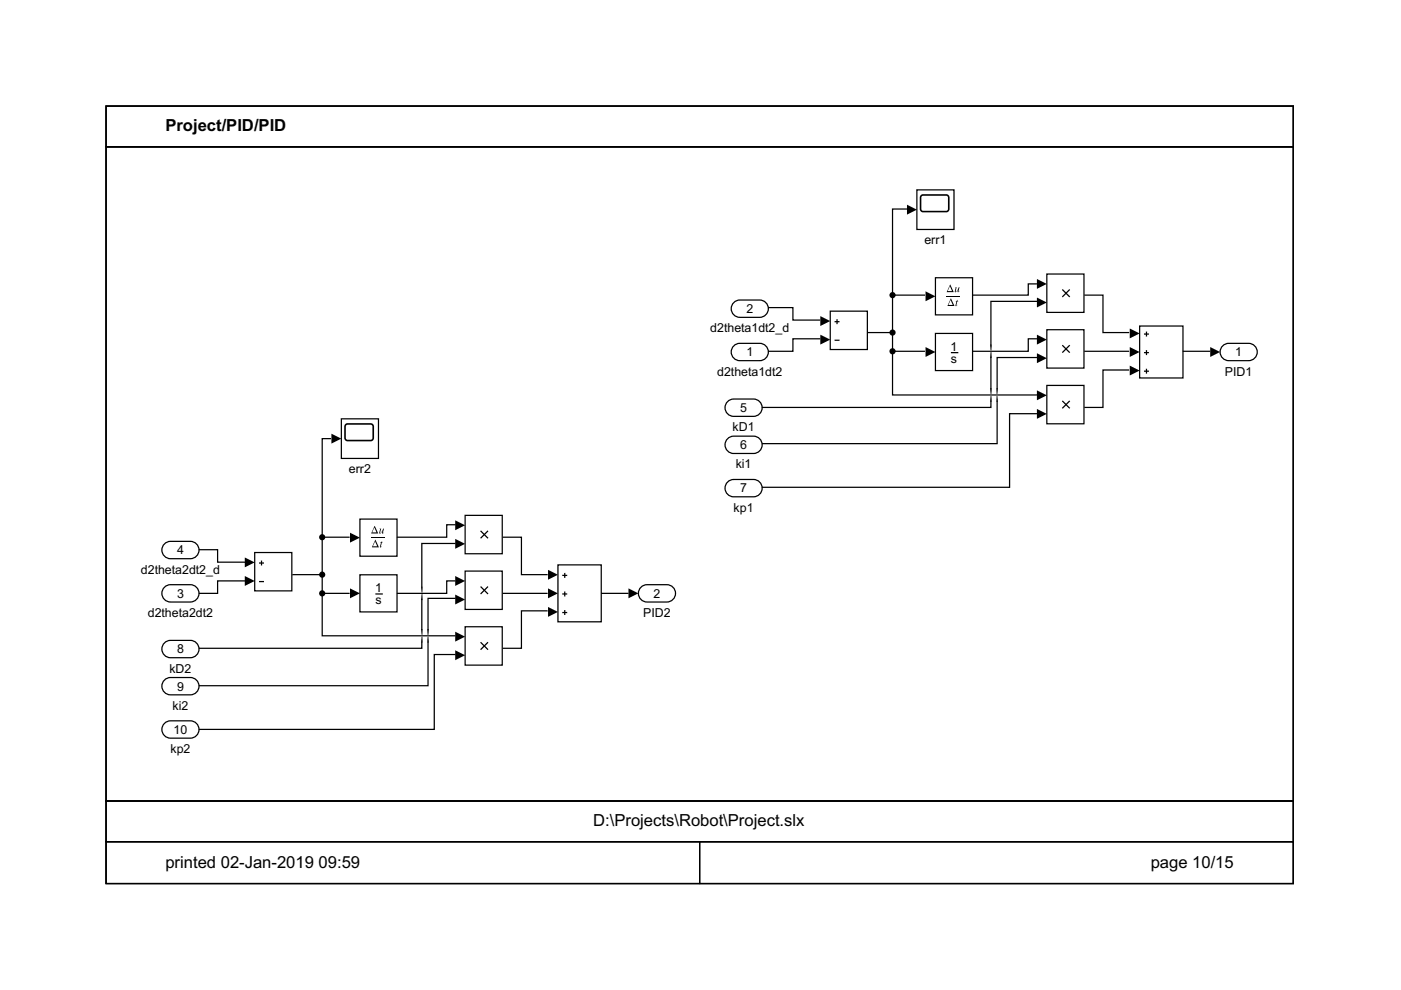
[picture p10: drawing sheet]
<svg xmlns="http://www.w3.org/2000/svg" width="297mm" height="210mm" viewBox="0 0 297 210" stroke-linecap="round" stroke-linejoin="round" font-family="sans-serif">
<path d="M135.9 124.5l.8-.5h.5h4.2a1.84 1.84 0 0 1 1.8 1.8 1.84 1.84 0 0 1-1.8 1.8h-4.2a1.84 1.84 0 0 1-1.7-1.1 1.84 1.84 0 0 1 .4-2z" fill="none" stroke="#000" stroke-width=".26"/>
<path d="M259.2 73.3l.8-.4 .5-.1h4.2a1.84 1.84 0 0 1 1.9 1.8 1.84 1.84 0 0 1-1.9 1.9h-4.2a1.84 1.84 0 0 1-1.7-1.2 1.84 1.84 0 0 1 .4-2z" fill="#fff"/>
<path d="M259.2 73.3l.8-.4 .5-.1h4.2a1.84 1.84 0 0 1 1.9 1.8 1.84 1.84 0 0 1-1.9 1.9h-4.2a1.84 1.84 0 0 1-1.7-1.2 1.84 1.84 0 0 1 .4-2z" fill="none" stroke="#000" stroke-width=".26"/>
<path d="M72.4 88.8h7.8v8.4h-7.8z" fill="#fff"/>
<path d="M73.4 90h5.5l.2 .4v2.7l-.5 .3-5.2-.1-.2-.5v-2.4z" fill="none" stroke="#000" stroke-width=".34"/>
<path d="M72.4 88.8h7.8v8.4h-7.8z" fill="none" stroke="#000" stroke-width=".26"/>
<path d="M194.4 40.3h7.9v8.4h-7.9z" fill="#fff"/>
<path d="M195.4 41.4h5.5l.3 .5-.1 2.7-.5 .3-5.2-.1-.2-.5v-2.4z" fill="none" stroke="#000" stroke-width=".34"/>
<path d="M194.4 40.3h7.9v8.4h-7.9z" fill="none" stroke="#000" stroke-width=".26"/>
<path d="M54 117.1h7.9v8.2h-7.9z" fill="#fff"/>
<path d="M54 117.1h7.9v8.2h-7.9zM54.9 119.4h1.1M55.4 118.8v1.1M54.9 123.3h1.1" fill="none" stroke="#000" stroke-width=".26"/>
<path d="M176 66h7.9v8.1h-7.9z" fill="#fff"/>
<path d="M176 66h7.9v8.1h-7.9zM176.9 68.2h1.1M176.9 72.1h1.1M177.5 67.7v1" fill="none" stroke="#000" stroke-width=".26"/>
<path d="M221.9 81.7h7.9v8.2h-7.9z" fill="#fff"/>
<path d="M221.9 81.7h7.9v8.2h-7.9zM225.2 85l1.6 1.6M226.8 85l-1.6 1.6" fill="none" stroke="#000" stroke-width=".26"/>
<path d="M221.9 69.9h7.9v8.1h-7.9z" fill="#fff"/>
<path d="M221.9 69.9h7.9v8.1h-7.9zM225.2 73.2l1.6 1.6M226.8 73.2l-1.6 1.6" fill="none" stroke="#000" stroke-width=".26"/>
<path d="M221.9 58.1h7.9v8.1h-7.9z" fill="#fff"/>
<path d="M221.9 58.1h7.9v8.1h-7.9zM225.2 61.4l1.6 1.6M226.8 61.4l-1.6 1.6" fill="none" stroke="#000" stroke-width=".26"/>
<path d="M98.6 132.9h7.9v8.1h-7.9z" fill="#fff"/>
<path d="M98.6 132.9h7.9v8.1h-7.9zM101.9 136.2l1.6 1.5M103.5 136.2l-1.6 1.5" fill="none" stroke="#000" stroke-width=".26"/>
<path d="M98.6 121.1h7.9v8.1h-7.9z" fill="#fff"/>
<path d="M98.6 121.1h7.9v8.1h-7.9zM101.9 124.4l1.6 1.5M103.5 124.4l-1.6 1.5" fill="none" stroke="#000" stroke-width=".26"/>
<path d="M98.6 109.3h7.9v8.1h-7.9z" fill="#fff"/>
<path d="M98.6 109.3h7.9v8.1h-7.9zM101.9 112.6l1.6 1.5M103.5 112.6l-1.6 1.5" fill="none" stroke="#000" stroke-width=".26"/>
<path d="M76.3 121.9h7.9v7.8h-7.9z" fill="#fff"/>
<path d="M76.3 121.9h7.9v7.8h-7.9zM79.6 125.9h1.6" fill="none" stroke="#000" stroke-width=".26"/>
<path d="M198.3 70.7h7.9v7.9h-7.9z" fill="#fff"/>
<path d="M198.3 70.7h7.9v7.9h-7.9zM201.6 74.8h1.6" fill="none" stroke="#000" stroke-width=".26"/>
<path d="M76.3 110.1h7.9v7.8h-7.9z" fill="#fff"/>
<path d="M78.6 113.9h2.9" fill="none" stroke="#000" stroke-width=".21"/>
<g fill="#000">
<path d="M80.6 115.1l.4-.4v.3h.2l-.3 .1-.2 .9 .3-.2-.3 .3-.2-.1 .3-.9zM80.4 112.1h.4l-.2 .8a.83 .83 0 0 0 .6-.8h.2l-.2 .9 .2-.2-.3 .3-.1-.1 .1-.5-.4 .6h-.3l.2-.9z"/>
<path d="M79.4 111.5l-.7 1.6h1.5zM79.4 111.8l.4 1.1h-.9z"/>
<path d="M79.6 114.4l-.8 1.6h1.5zM79.5 114.8l.5 1h-.9z"/>
</g>
<path d="M76.3 110.1h7.9v7.8h-7.9z" fill="none" stroke="#000" stroke-width=".26"/>
<path d="M198.3 58.9h7.9v7.9h-7.9z" fill="#fff"/>
<path d="M200.6 62.8h2.9" fill="none" stroke="#000" stroke-width=".21"/>
<g fill="#000">
<path d="M202.6 63.9l.4-.3v.3h.2h-.2l-.2 .9 .2-.2-.3 .3-.1-.1 .2-.9zM202.5 61l.3-.1-.2 .9a.83 .83 0 0 0 .7-.9h.1l-.2 .9 .3-.1-.4 .3-.1-.2 .1-.4-.4 .5h-.2l.1-.9z"/>
<path d="M201.4 60.3l-.7 1.6h1.5zM201.4 60.7l.5 1h-1z"/>
<path d="M201.6 63.3l-.7 1.6h1.5zM201.5 63.6l.5 1.1h-.9z"/>
</g>
<path d="M198.3 58.9h7.9v7.9h-7.9z" fill="none" stroke="#000" stroke-width=".26"/>
<path d="M118.3 119.8h9.2v12h-9.2z" fill="#fff"/>
<path d="M118.3 119.8h9.2v12h-9.2zM119.2 122h1.1M119.2 125.9h1.1M119.2 129.9h1.1M119.7 121.5v1M119.7 125.4v1.1M119.7 129.3v1.1" fill="none" stroke="#000" stroke-width=".26"/>
<path d="M241.6 69.1h9.2v11h-9.2z" fill="#fff"/>
<path d="M241.6 69.1h9.2v11h-9.2zM242.5 70.8h1.1M242.5 74.8h1.1M242.5 78.7h1.1M243.1 70.3v1.1M243.1 74.2v1.1M243.1 78.2v1" fill="none" stroke="#000" stroke-width=".26"/>
<path d="M34.9 153.4l.8-.5 .5-.1h4.2a1.84 1.84 0 0 1 1.8 1.9 1.84 1.84 0 0 1-1.8 1.8h-4.2a1.84 1.84 0 0 1-1.7-1.1 1.84 1.84 0 0 1 .4-2z" fill="#fff"/>
<path d="M34.9 153.4l.8-.5 .5-.1h4.2a1.84 1.84 0 0 1 1.8 1.9 1.84 1.84 0 0 1-1.8 1.8h-4.2a1.84 1.84 0 0 1-1.7-1.1 1.84 1.84 0 0 1 .4-2z" fill="none" stroke="#000" stroke-width=".26"/>
<path d="M34.9 144.2l.8-.5 .5-.1h4.2a1.84 1.84 0 0 1 1.8 1.9 1.84 1.84 0 0 1-1.8 1.8h-4.2a1.84 1.84 0 0 1-1.7-1.1 1.84 1.84 0 0 1 .4-2z" fill="#fff"/>
<path d="M34.9 144.2l.8-.5 .5-.1h4.2a1.84 1.84 0 0 1 1.8 1.9 1.84 1.84 0 0 1-1.8 1.8h-4.2a1.84 1.84 0 0 1-1.7-1.1 1.84 1.84 0 0 1 .4-2z" fill="none" stroke="#000" stroke-width=".26"/>
<path d="M34.9 136.3l.8-.5h.5h4.2a1.84 1.84 0 0 1 1.8 1.8 1.84 1.84 0 0 1-1.8 1.8h-4.2a1.84 1.84 0 0 1-1.7-1.1 1.84 1.84 0 0 1 .4-2z" fill="#fff"/>
<path d="M34.9 136.3l.8-.5h.5h4.2a1.84 1.84 0 0 1 1.8 1.8 1.84 1.84 0 0 1-1.8 1.8h-4.2a1.84 1.84 0 0 1-1.7-1.1 1.84 1.84 0 0 1 .4-2z" fill="none" stroke="#000" stroke-width=".26"/>
<path d="M154.3 102.2l.8-.5h.5h4.2a1.84 1.84 0 0 1 1.8 1.8 1.84 1.84 0 0 1-1.8 1.8h-4.2a1.84 1.84 0 0 1-1.7-1.1 1.84 1.84 0 0 1 .4-2z" fill="#fff"/>
<path d="M154.3 102.2l.8-.5h.5h4.2a1.84 1.84 0 0 1 1.8 1.8 1.84 1.84 0 0 1-1.8 1.8h-4.2a1.84 1.84 0 0 1-1.7-1.1 1.84 1.84 0 0 1 .4-2z" fill="none" stroke="#000" stroke-width=".26"/>
<path d="M154.3 93l.8-.5h.5h4.2a1.84 1.84 0 0 1 1.8 1.8 1.84 1.84 0 0 1-1.8 1.9h-4.2a1.84 1.84 0 0 1-1.7-1.2 1.84 1.84 0 0 1 .4-2z" fill="#fff"/>
<path d="M154.3 93l.8-.5h.5h4.2a1.84 1.84 0 0 1 1.8 1.8 1.84 1.84 0 0 1-1.8 1.9h-4.2a1.84 1.84 0 0 1-1.7-1.2 1.84 1.84 0 0 1 .4-2z" fill="none" stroke="#000" stroke-width=".26"/>
<path d="M154.3 85.1l.8-.4 .5-.1h4.2a1.84 1.84 0 0 1 1.8 1.8 1.84 1.84 0 0 1-1.8 1.9h-4.2a1.84 1.84 0 0 1-1.7-1.2 1.84 1.84 0 0 1 .4-2z" fill="#fff"/>
<path d="M154.3 85.1l.8-.4 .5-.1h4.2a1.84 1.84 0 0 1 1.8 1.8 1.84 1.84 0 0 1-1.8 1.9h-4.2a1.84 1.84 0 0 1-1.7-1.2 1.84 1.84 0 0 1 .4-2z" fill="none" stroke="#000" stroke-width=".26"/>
<path d="M34.9 115.3l.8-.5h.5h4.2a1.84 1.84 0 0 1 1.8 1.8 1.84 1.84 0 0 1-1.8 1.9h-4.2a1.84 1.84 0 0 1-1.7-1.2 1.84 1.84 0 0 1 .4-2z" fill="#fff"/>
<path d="M34.9 115.3l.8-.5h.5h4.2a1.84 1.84 0 0 1 1.8 1.8 1.84 1.84 0 0 1-1.8 1.9h-4.2a1.84 1.84 0 0 1-1.7-1.2 1.84 1.84 0 0 1 .4-2z" fill="none" stroke="#000" stroke-width=".26"/>
<path d="M34.9 124.5l.8-.5h.5h4.2a1.84 1.84 0 0 1 1.8 1.8 1.84 1.84 0 0 1-1.8 1.8h-4.2a1.84 1.84 0 0 1-1.7-1.1 1.84 1.84 0 0 1 .4-2z" fill="#fff"/>
<path d="M34.9 124.5l.8-.5h.5h4.2a1.84 1.84 0 0 1 1.8 1.8 1.84 1.84 0 0 1-1.8 1.8h-4.2a1.84 1.84 0 0 1-1.7-1.1 1.84 1.84 0 0 1 .4-2z" fill="none" stroke="#000" stroke-width=".26"/>
<path d="M155.6 64.1l.8-.4 .5-.1h4.2a1.84 1.84 0 0 1 1.8 1.8 1.84 1.84 0 0 1-1.8 1.9h-4.2a1.84 1.84 0 0 1-1.7-1.1 1.84 1.84 0 0 1 .4-2.1z" fill="#fff"/>
<path d="M155.6 64.1l.8-.4 .5-.1h4.2a1.84 1.84 0 0 1 1.8 1.8 1.84 1.84 0 0 1-1.8 1.9h-4.2a1.84 1.84 0 0 1-1.7-1.1 1.84 1.84 0 0 1 .4-2.1z" fill="none" stroke="#000" stroke-width=".26"/>
<path d="M155.6 73.3l.8-.4 .5-.1h4.2a1.84 1.84 0 0 1 1.8 1.8 1.84 1.84 0 0 1-1.8 1.9h-4.2a1.84 1.84 0 0 1-1.7-1.2 1.84 1.84 0 0 1 .4-2z" fill="#fff"/>
<g fill="none" stroke="#000" stroke-width=".26">
<path d="M22.5 31.1h251.7v138.7h-251.7zM22.5 22.5h251.7v8.6h-251.7zM22.5 22.5h251.7v164.8h-251.7zM192.4 44.3h-3.2v18.3M155.6 73.3l.8-.4 .5-.1h4.2a1.84 1.84 0 0 1 1.8 1.8 1.84 1.84 0 0 1-1.8 1.9h-4.2a1.84 1.84 0 0 1-1.7-1.2 1.84 1.84 0 0 1 .4-2zM162.8 65.2h5.3v2.7h5.8M173.9 71.8h-5.8v2.7h-5.3M184 70.5h5.2M189.2 74.5v9.2h30.7M189.2 62.6v11.9M189.2 74.5h6.9M189.2 62.6h6.9"/>
<path d="M210.1 73v.3M210.1 74.6v9M219.9 71.8h-1.9v2.7h-11.9M219.9 63.9h-9.8v10.4M219.9 75.8h-8.5v7.8M219.9 60.2h-1.9v2.4h-11.9M229.9 62.6h4v7.9h5.5M229.9 74.5h9.5M239.4 78.4h-5.5v8h-4M250.8 74.5h5.8M70.2 93h-1.9v20.9M210.1 83.9v2.5h-48.6"/>
<path d="M210.1 84.9v.3M211.4 83.9v10.2h-49.9M211.4 82.3v.3M211.4 84.9v.3M219.9 87.7h-5.8v15.6h-52.6M42.2 116.5h3.9v2.7h5.9M68.3 113.9v11.9M68.3 113.9h5.8M96.6 115.2h-7.2v10.5M96.6 111.3h-1.9v2.6h-10.5M106.6 113.9h4v7.9h5.5M52 123.2h-5.9v2.6h-3.9"/>
<path d="M62 121.8h6.3M68.3 125.8v9h28.3M68.3 125.8h5.8M89.4 134.9v2.6h-47.2M89.4 124.4v.2M89.4 125.9v8.8M89.4 136v.2M90.8 134.9v10.5h-48.6M90.8 133.4v.2M90.8 136v.2M96.6 123.2h-1.9v2.6h-10.5M96.6 126.9h-5.8v7.8"/>
<path d="M96.6 138.8h-4.5v15.8h-49.9M106.6 125.8h9.5M116.1 129.5h-5.5v8h-4M127.5 125.8h5.8M22.5 169.8h251.7v8.7h-251.7zM22.5 178.5h125.8v8.8h-125.8zM22.5 178.5h251.7v8.8h-251.7zM148.3 178.5h125.9v8.8h-125.9z"/>
</g>
<g fill="#000">
<path d="M192.3 43.4l2.1 1.1-2.1 1zM173.9 67l2.1 1.1-2.1 1zM173.9 71l2.1 1-2.1 1.1zM196.2 73.6l2.1 1-2.1 1.1zM196.2 61.8l2.1 1-2.1 1.1zM219.8 71l2.1 1-2.1 1.1zM219.8 63.1l2.1 1-2.1 1.1zM219.8 74.9l2.1 1-2.1 1.1zM219.8 59.1l2.1 1.1-2.1 1zM239.5 73.6l2.1 1-2.1 1.1zM239.5 77.5l2.1 1.1-2.1 1zM239.5 69.6l2.1 1.1-2.1 1z"/>
<path d="M256.6 73.6l2.1 1-2.1 1.1zM70.3 92l2.1 1-2.1 1.1zM219.8 82.8l2.1 1-2.1 1.1zM219.8 86.7l2.1 1.1-2.1 1zM51.9 118.2l2.1 1-2.1 1.1zM74.2 112.9l2.1 1.1-2.1 1zM96.5 114.3l2.1 1-2.1 1.1zM96.5 110.3l2.1 1.1-2.1 1zM51.9 122.1l2.1 1.1-2.1 1zM74.2 124.8l2.1 1-2.1 1.1zM96.5 133.9l2.1 1.1-2.1 1zM96.5 122.1l2.1 1.1-2.1 1z"/>
<path d="M96.5 126.1l2.1 1-2.1 1.1zM96.5 137.9l2.1 1-2.1 1.1zM116.2 124.8l2.1 1-2.1 1.1zM116.2 128.7l2.1 1-2.1 1.1zM116.2 120.8l2.1 1.1-2.1 1zM133.3 124.8l2.1 1-2.1 1.1z"/>
</g>
<g fill="#000">
<circle cx="189.2" cy="70.5" r=".66"/>
<circle cx="189.2" cy="62.6" r=".66"/>
<circle cx="189.2" cy="74.5" r=".66"/>
<circle cx="68.3" cy="113.9" r=".66"/>
<circle cx="68.3" cy="121.8" r=".66"/>
<circle cx="68.3" cy="125.8" r=".66"/>
</g>
<path d="M210.1 73.3v.3M210.1 75.4v.3M210.1 82.6v.2M210.1 84.7v.2M211.4 82.6v.2M211.4 84.7v.2M89.4 124.6v.3M89.4 126.7v.3M89.4 133.6v.3M89.4 135.7v.3M90.8 133.6v.3M90.8 135.7v.3" fill="none" stroke="#2e2e2e" stroke-width=".26"/>
<path d="M210.1 73.6v.2M210.1 75.1v.3M210.1 82.8v.3M210.1 84.4v.3M211.4 82.8v.3M211.4 84.4v.3M89.4 124.9v.3M89.4 126.5v.2M89.4 133.9v.2M89.4 135.5v.2M90.8 133.9v.2M90.8 135.5v.2" fill="none" stroke="#5d5d5d" stroke-width=".26"/>
<path d="M210.1 73.8v.3M210.1 74.9v.2M210.1 83.1v.2M210.1 84.1v.3M211.4 83.1v.2M211.4 84.1v.3M89.4 125.2v.2M89.4 126.2v.3M89.4 134.1v.3M89.4 135.2v.3M90.8 134.1v.3M90.8 135.2v.3" fill="none" stroke="#8b8b8b" stroke-width=".26"/>
<path d="M210.1 74.1v.2M210.1 74.6v.3M210.1 83.3v.3M210.1 83.9v.2M211.4 83.3v.3M211.4 83.9v.2M89.4 125.4v.3M89.4 125.9v.3M89.4 134.4v.3M89.4 134.9v.3M90.8 134.4v.3M90.8 134.9v.3" fill="none" stroke="#b9b9b9" stroke-width=".26"/>
<g font-size="3.5">
<text x="35.1" y="27.9">Project/PID/PID</text>
<text x="125.8" y="175.2">D:\Projects\Robot\Project.slx</text>
<text x="35.1" y="184">printed 02-Jan-2019</text>
<text x="67.6" y="184">09:59</text>
<text x="244" y="184">page 10/15</text>
</g>
<g font-size="2.6">
<text x="196" y="51.8">err1</text>
<text x="150.6" y="70.4">d2theta1dt2_d</text>
<text x="158.2" y="66.4">2</text>
<text x="158.2" y="75.6">1</text>
<text x="201.5" y="74.4">1</text>
<text x="201.6" y="77">s</text>
<text x="261.9" y="75.6">1</text>
<text x="152.1" y="79.6">d2theta1dt2</text>
<text x="259.7" y="79.6">PID1</text>
<text x="156.9" y="87.4">5</text>
<text x="155.3" y="91.4">kD1</text>
<text x="156.9" y="95.2">6</text>
<text x="74" y="100.3">err2</text>
<text x="156" y="99.3">ki1</text>
<text x="156.9" y="104.4">7</text>
<text x="155.5" y="108.5">kp1</text>
<text x="37.5" y="117.5">4</text>
<text x="29.9" y="121.6">d2theta2dt2_d</text>
<text x="79.5" y="125.5">1</text>
<text x="31.3" y="130.8">d2theta2dt2</text>
<text x="37.5" y="126.7">3</text>
<text x="79.6" y="128.2">s</text>
<text x="136.4" y="130.8">PID2</text>
<text x="138.6" y="126.7">2</text>
<text x="35.9" y="142.6">kD2</text>
<text x="37.5" y="138.5">8</text>
<text x="37.5" y="146.4">9</text>
<text x="36.6" y="150.5">ki2</text>
<text x="36.8" y="155.6">10</text>
<text x="36.1" y="159.7">kp2</text>
</g>
</svg>
